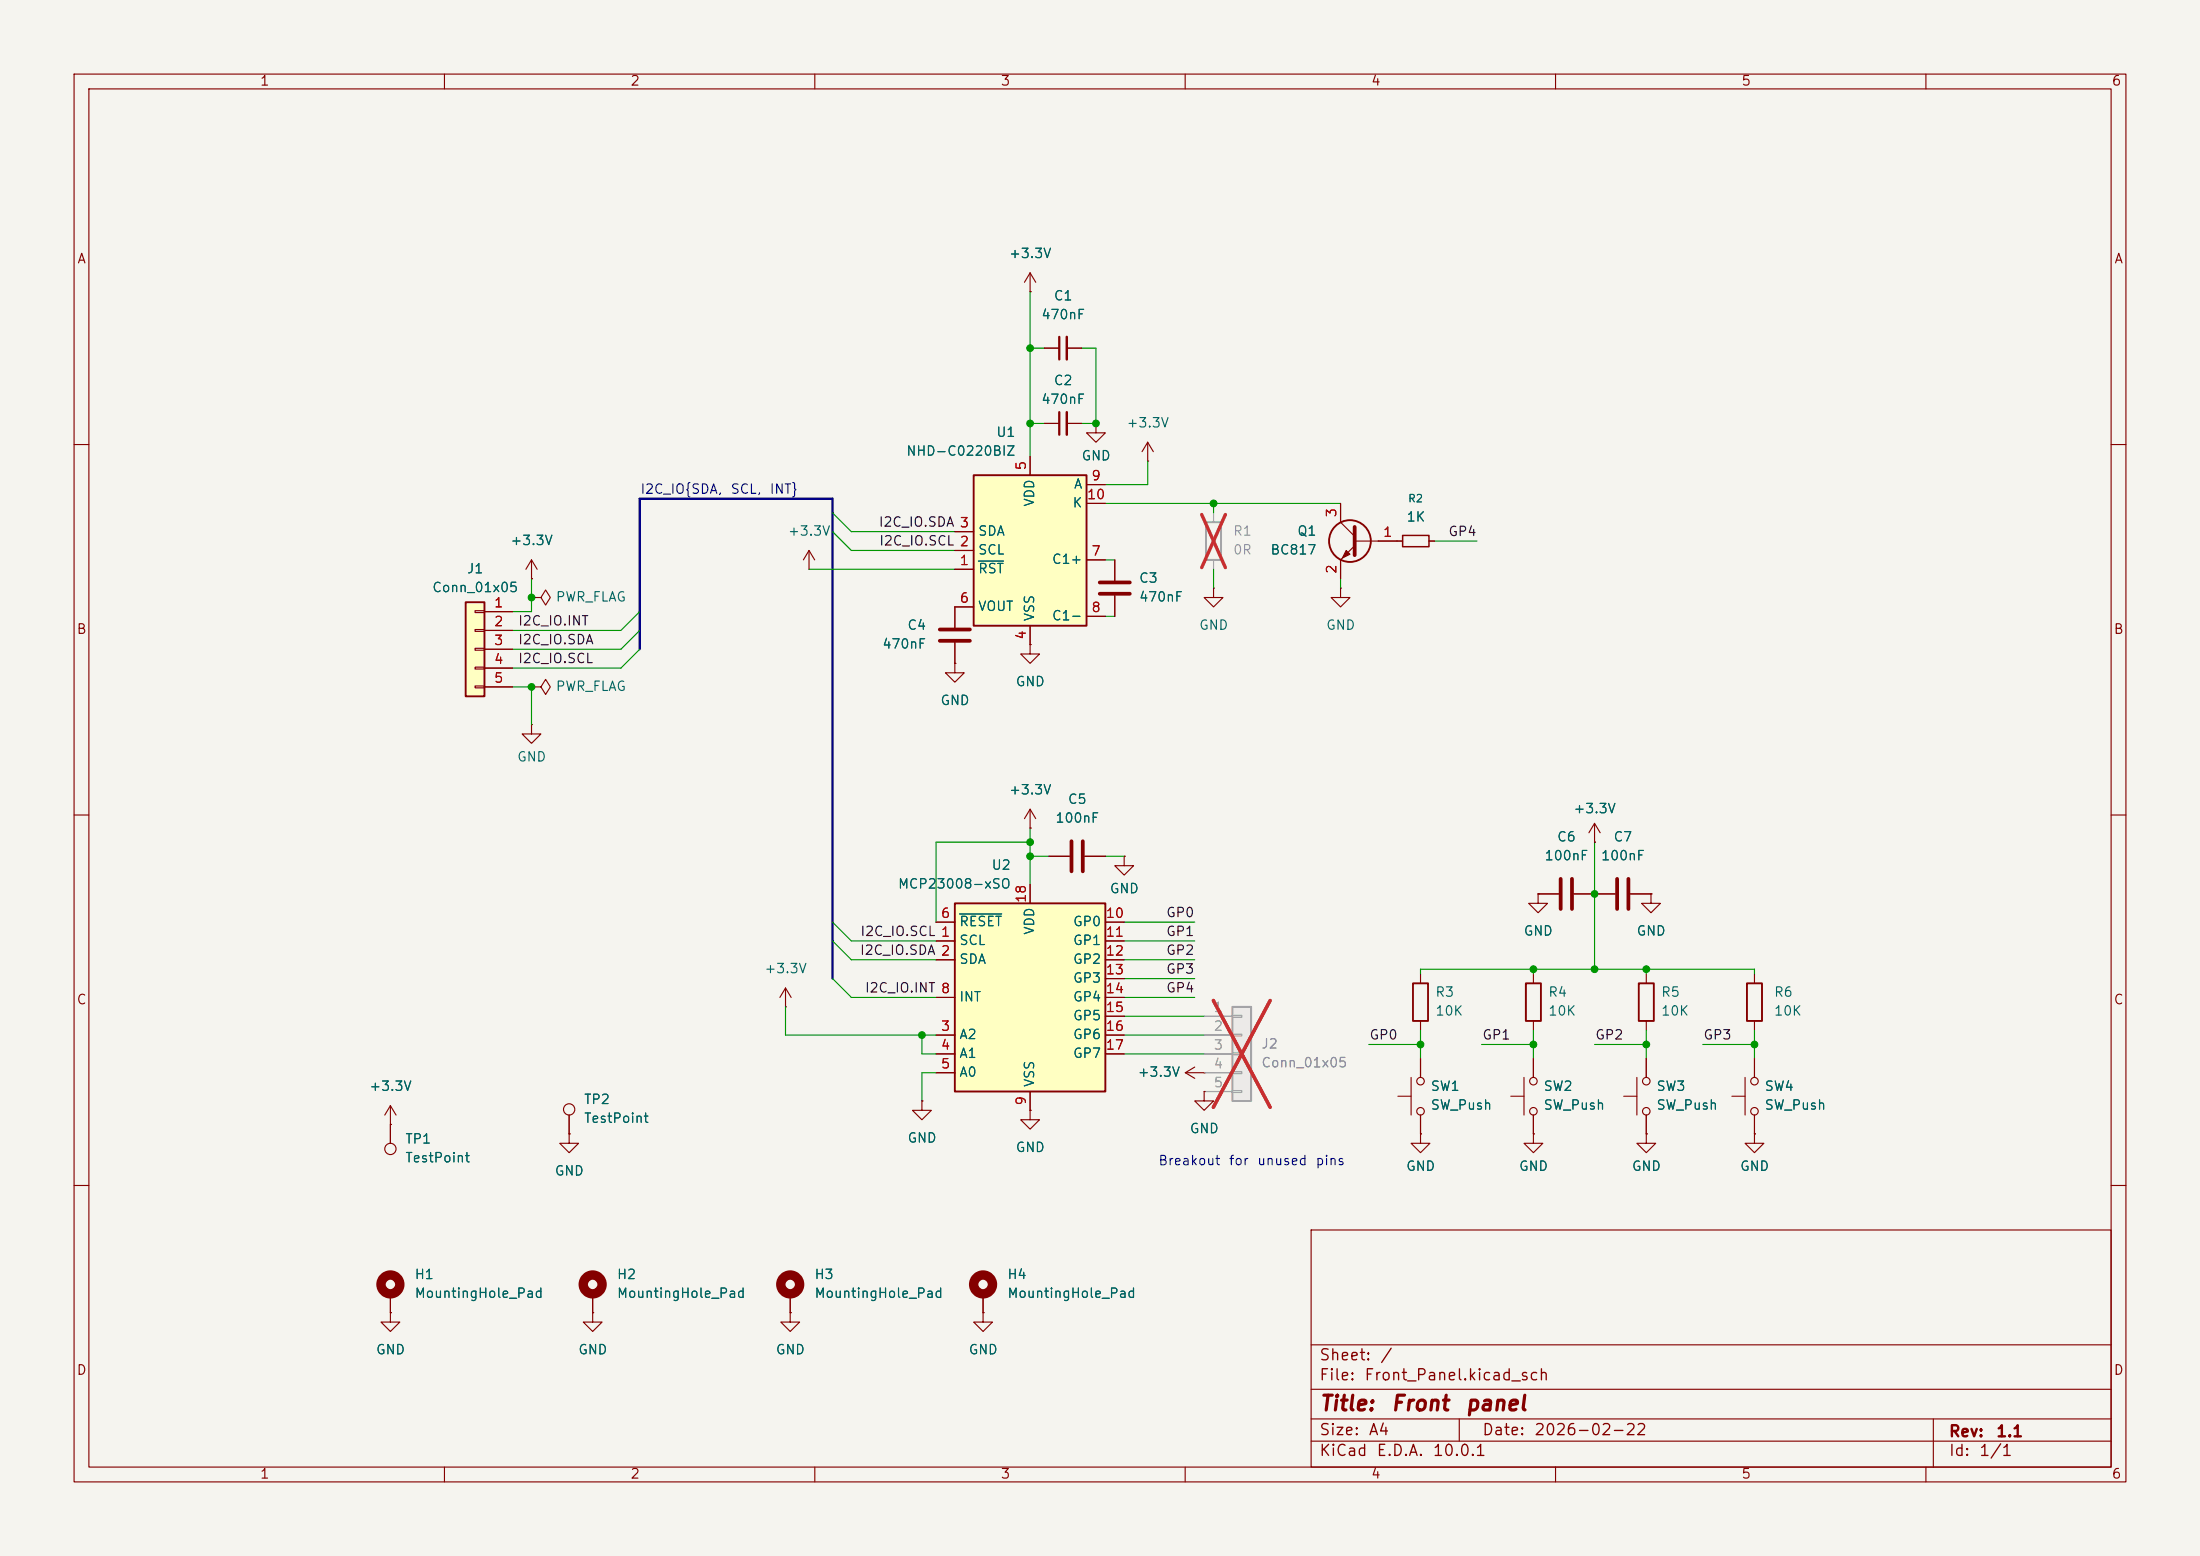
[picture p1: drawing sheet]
<svg xmlns="http://www.w3.org/2000/svg" width="297mm" height="210mm" viewBox="0 0 297 210" stroke-linecap="round" stroke-linejoin="round" font-family="sans-serif">
<path d="M0 0h297v210h-297z" fill="#f5f4ef" stroke="#f5f4ef" stroke-width=".14"/>
<g fill="none" stroke="#840000" stroke-width=".15">
<path d="M10 10h277v190h-277zM12 12h273v186h-273zM60 10v2M110 10v2M160 10v2M210 10v2M260 10v2M139.1 39.4h.1M139.1 36.8l-.8 1.3M139.1 36.8l.7 1.3M139.1 36.8v2.6M141 47h2"/>
<path d="M141 57.2h2M144 47h2M144 57.2h2M148 57.2v1.2h1.2l-1.2 1.3-1.3-1.3h1.3M148 57.2h.1M154.9 59.7l-.7 1.3M154.9 59.7l.8 1.3M154.9 59.7v2.5M10 60h2M150.5 75.6v2.8M154.9 62.2h.1M163.8 79.4v1.2h1.3l-1.3 1.3-1.2-1.3h1.2"/>
<path d="M163.8 79.4h.1M285 60h2M128.9 81.9v2.8M128.9 86.7v2.8M150.5 80.4v2.8M10 110h2M215.3 113.7h.1M215.3 111.1l-.8 1.3M215.3 111.1l.7 1.3M215.3 111.1v2.6M285 110h2M207.6 120.7v1.2h1.3l-1.3 1.3-1.2-1.3h1.2"/>
<path d="M207.6 120.7h.1M207.6 120.7h2.8M212.5 120.7h5.6M220.1 120.7h2.8M222.9 120.7v1.2h1.3l-1.3 1.3-1.3-1.3h1.3M222.9 120.7h.1M52.7 151.8h.1M52.7 149.2v5.1M52.7 149.2l-.8 1.3M52.7 149.2l.8 1.3M76.8 153v1.3h1.3l-1.3 1.3-1.2-1.3h1.2M76.8 153h.1"/>
<path d="M124.5 148.6v1.3h1.2l-1.2 1.2-1.3-1.2h1.3M124.5 148.6h.1M188.7 148h1.8M190.5 145.4v5.1M191.8 153v1.3h1.2l-1.2 1.3-1.3-1.3h1.3M191.8 153h.1M191.8 142.9v2.5M191.8 150.5v2.5M204 148h1.7M205.7 145.4v5.1M207 153v1.3h1.3l-1.3 1.3-1.3-1.3h1.3M207 153h.1"/>
<path d="M207 142.9v2.5M207 150.5v2.5M219.2 148h1.8M221 145.4v5.1M222.2 153v1.3h1.3l-1.3 1.3-1.2-1.3h1.2M222.2 153h.1M222.2 142.9v2.5M222.2 150.5v2.5M10 160h2M52.7 177.2v1.2h1.3l-1.3 1.3-1.3-1.3h1.3M52.7 177.2h.1M52.7 174.6v2.6"/>
<path d="M80 177.2v1.2h1.3l-1.3 1.3-1.3-1.3h1.3M80 177.2h.1M80 174.6v2.6M106.7 177.2v1.2h1.2l-1.2 1.3-1.3-1.3h1.3M106.7 177.2h.1M177 166h108v32h-108zM285 160h2M60 198v2M110 198v2M160 198v2M177 194.5h108M177 191.5h108"/>
<path d="M177 187.5h108M177 181.5h108M197 191.5v3M210 198v2M260 198v2M261 191.5v6.5"/>
<circle cx="52.7" cy="155.1" r=".76"/>
<circle cx="191.8" cy="145.9" r=".51"/>
<circle cx="191.8" cy="150" r=".51"/>
<circle cx="207" cy="150" r=".51"/>
<circle cx="207" cy="145.9" r=".51"/>
<circle cx="222.3" cy="145.9" r=".51"/>
<circle cx="222.3" cy="150" r=".51"/>
</g>
<g fill="none" stroke="#840000" stroke-width="1.3">
<circle cx="52.7" cy="173.4" r="1.27"/>
<circle cx="80" cy="173.4" r="1.27"/>
</g>
<path d="M143 45.5v3M143 55.6v3.1" fill="none" stroke="#840000" stroke-width=".3"/>
<path d="M144 45.5v3M144 55.6v3.1" fill="none" stroke="#840000" stroke-width=".33"/>
<path d="M148.5 78.6h4M126.9 85h4M126.9 86.5h4M148.5 80.1h4M210.7 118.6v4.1M212.2 118.6v4.1M218.3 118.6v4.1M219.8 118.6v4.1" fill="none" stroke="#840000" stroke-width=".51"/>
<path d="M162.8 70.5h2v5.1h-2z" fill="none" stroke="#9c9b98" stroke-width=".25"/>
<path d="M163.8 69.2v1.3M163.8 75.6v1.2" fill="none" stroke="#9c9b98" stroke-width=".15"/>
<path d="M162.2 69.4l3.2 7.2M165.4 69.4l-3.2 7.2" fill="none" stroke="#e12e31" stroke-width=".46"/>
<path d="M131.4 64.1h15.3v20.4h-15.3z" fill="#ffffc2"/>
<path d="M131.4 64.1h15.3v20.4h-15.3z" fill="none" stroke="#840000" stroke-width=".25"/>
<path d="M128.9 76.8h2.5M128.9 74.3h2.5M128.9 71.8h2.5M139.1 61.6v2.5M146.7 75.6h2.5M146.7 65.4h2.5M146.7 67.9h2.5M128.9 81.9h2.5M139.1 84.5v2.5M146.7 83.2h2.5" fill="none" stroke="#840000" stroke-width=".15"/>
<path d="M132.1 75.7h3.4" fill="none" stroke="#006464" stroke-width=".15"/>
<path d="M128.9 121.9h20.3v25.4h-20.3z" fill="#ffffc2"/>
<path d="M128.9 121.9h20.3v25.4h-20.3z" fill="none" stroke="#840000" stroke-width=".25"/>
<g fill="none" stroke="#840000" stroke-width=".15">
<path d="M109.2 76.8h.1M109.2 74.3l-.7 1.3M109.2 74.3l.8 1.3M109.2 74.3v2.5M71.8 80.6h1.2l.7-1 .6 1-.6 1.1-.7-1.1M71.8 80.6h.1M139.1 87v1.3h1.2l-1.2 1.2-1.3-1.2h1.3M139.1 87h.1M139.1 119.4v2.5M126.4 127h2.5M126.4 129.5h2.5M126.4 139.7h2.5"/>
<path d="M126.4 124.5h2.5M126.4 134.6h2.5M149.2 127h2.6M149.2 129.5h2.6M149.2 139.7h2.6M149.2 124.5h2.6M149.2 134.6h2.6M149.2 132.1h2.6M149.2 137.2h2.6M126.4 142.2h2.5M126.4 144.8h2.5M139.1 147.3v2.6"/>
<path d="M149.2 142.2h2.6"/>
</g>
<path d="M129.5 123.4h5.7" fill="none" stroke="#006464" stroke-width=".15"/>
<path d="M62.9 81.3h2.5v12.7h-2.5z" fill="#ffffc2"/>
<path d="M62.9 81.3h2.5v12.7h-2.5zM190.8 132.7h2v5.1h-2zM206 132.7h2v5.1h-2z" fill="none" stroke="#840000" stroke-width=".25"/>
<g fill="none" stroke="#840000" stroke-width=".15">
<path d="M71.8 78.1h.1M71.8 75.6l-.8 1.2M71.8 75.6l.7 1.2M71.8 75.6v2.5M64.1 82.4h1.3v.3h-1.3zM64.1 85h1.3v.2h-1.3zM64.1 87.5h1.3v.3h-1.3zM64.1 90h1.3v.3h-1.3zM64.1 92.6h1.3v.2h-1.3zM65.4 82.6h3.8M65.4 85.1h3.8M65.4 87.6h3.8"/>
<path d="M65.4 90.2h3.8M65.4 92.7h3.8M71.8 97.8v1.3h1.2l-1.2 1.2-1.3-1.2h1.3M71.8 97.8h.1M71.8 92.7h1.2l.7-1 .6 1-.6 1-.7-1M71.8 92.7h.1M128.9 89.5v1.3h1.3l-1.3 1.3-1.3-1.3h1.3M128.9 89.5h.1M139.1 111.8h.1M139.1 109.2l-.8 1.3M139.1 109.2l.7 1.3M139.1 109.2v2.6"/>
<path d="M141.6 115.6h2.8M146.4 115.6h2.8M151.8 115.6v1.2h1.2l-1.2 1.3-1.3-1.3h1.3M151.8 115.6h.1M191.8 131.4v1.3M191.8 137.8v1.3M207 131.4v1.3M207 137.8v1.3M139.1 149.9v1.2h1.2l-1.2 1.3-1.3-1.3h1.3M139.1 149.9h.1M162.6 147.3v1.3h1.2l-1.2 1.3-1.3-1.3h1.3M162.6 147.3h.1"/>
<path d="M233.8 148h1.8M235.6 145.4v5.1M236.9 153v1.3h1.2l-1.2 1.3-1.3-1.3h1.3M236.9 153h.1M236.9 142.9v2.5M236.9 150.5v2.5"/>
<circle cx="236.9" cy="145.9" r=".51"/>
<circle cx="236.9" cy="150" r=".51"/>
</g>
<path d="M144.7 113.5v4.1M146.2 113.5v4.1" fill="none" stroke="#840000" stroke-width=".51"/>
<path d="M166.4 135.9h2.5v12.7h-2.5z" fill="#ebeae8"/>
<path d="M166.4 135.9h2.5v12.7h-2.5z" fill="none" stroke="#9c9b98" stroke-width=".25"/>
<path d="M162.6 137.2h3.8M162.6 139.7h3.8M166.4 137h1.2v.3h-1.2zM166.4 139.6h1.2v.2h-1.2zM162.6 142.2h3.8M162.6 144.8h3.8M162.6 147.3h3.8M166.4 142.1h1.2v.3h-1.2zM166.4 144.7h1.2v.2h-1.2zM166.4 147.2h1.2v.2h-1.2z" fill="none" stroke="#9c9b98" stroke-width=".15"/>
<path d="M163.8 135l7.7 14.4M171.5 135l-7.7 14.4" fill="none" stroke="#e12e31" stroke-width=".46"/>
<g fill="none" stroke="#840000" stroke-width=".15">
<path d="M139.1 39.4h.1M141 47h2M141 57.2h2M144 47h2M144 57.2h2M148 57.2h.1M71.8 78.1h.1M128.9 76.8h2.5M128.9 74.3h2.5M128.9 71.8h2.5M139.1 61.6v2.5M146.7 75.6h2.5"/>
<path d="M146.7 65.4h2.5M146.7 67.9h2.5M150.5 75.6v2.8M181 79.4v1.2h1.2l-1.2 1.3-1.3-1.3h1.3M181 79.4h.1M181 67.9v2.6l1.9 1.9M182.9 73h6.5M182.9 73.7l-1.9 1.9v2.5M192.9 73h.8M65.4 82.6h3.8M65.4 85.1h3.8M65.4 87.6h3.8"/>
<path d="M65.4 90.2h3.8M65.4 92.7h3.8M128.9 89.5h.1M128.9 86.7v2.8M131.4 81.9h-2.5v2.8M139.1 87h.1M139.1 84.5v2.5M146.7 83.2h2.5M150.5 80.4v2.8M139.1 111.8h.1M139.1 119.4v2.5M141.6 115.6h2.8"/>
<path d="M146.4 115.6h2.8M151.8 115.6h.1M215.3 113.7h.1M106 135.9h.1M106 133.4l-.7 1.2M106 133.4l.8 1.2M106 133.4v2.5M126.4 127h2.5M126.4 129.5h2.5M126.4 139.7h2.5M126.4 124.5h2.5M126.4 134.6h2.5"/>
<path d="M149.2 127h2.6M149.2 129.5h2.6M149.2 139.7h2.6M149.2 124.5h2.6M149.2 134.6h2.6M149.2 132.1h2.6M149.2 137.2h2.6M207.6 120.7h.1M207.6 120.7h2.8M212.5 120.7h5.6M220.1 120.7h2.8M222.2 131.4v1.3"/>
<path d="M222.2 137.8v1.3M222.9 120.7h.1M236.9 131.4v1.3M236.9 137.8v1.3M52.7 151.8h.1M52.7 151.8v2.5M76.8 153h.1M76.8 150.5v2.5M124.5 148.6h.1M126.4 144.8h2.5M126.4 142.2h2.5M139.1 149.9h.1"/>
<path d="M139.1 147.3v2.6M149.2 142.2h2.6M160 144.8l1.3 .7M160 144.8h2.6M161.3 144l-1.3 .8M162.6 144.8h.1M162.6 147.3h.1M191.8 153h.1M191.8 142.9v2.5M191.8 150.5v2.5M207 153h.1M207 142.9v2.5"/>
<path d="M207 150.5v2.5M222.2 153h.1M222.2 142.9v2.5M222.2 150.5v2.5M236.9 153h.1M236.9 142.9v2.5M236.9 150.5v2.5M52.7 177.2h.1M52.7 174.6v2.6M80 177.2h.1M80 174.6v2.6M106.7 177.2h.1"/>
<path d="M106.7 174.6v2.6M132.7 177.2v1.2h1.3l-1.3 1.3-1.3-1.3h1.3M132.7 177.2h.1M132.7 174.6v2.6"/>
<circle cx="76.8" cy="149.7" r=".76"/>
</g>
<g fill="none" stroke="#840000" stroke-width=".25">
<path d="M221.2 132.7h2.1v5.1h-2.1zM235.8 132.7h2.1v5.1h-2.1z"/>
<circle cx="182.2" cy="73" r="2.82"/>
</g>
<g fill="none" stroke="#840000" stroke-width="1.3">
<circle cx="106.7" cy="173.4" r="1.27"/>
<circle cx="132.7" cy="173.4" r="1.27"/>
</g>
<path d="M182.9 71.1v3.8" fill="none" stroke="#840000" stroke-width=".51"/>
<path d="M181.7 74.3l.5 .5-1 .5z" fill="#840000" stroke="#840000" stroke-width=".15"/>
<path d="M189.4 72.3h3.5v1.5h-3.5z" fill="none" stroke="#840000" stroke-width=".2"/>
<path d="M86.4 87.6v-20.3h26v64.8" fill="none" stroke="#000084" stroke-width=".3"/>
<g fill="none" stroke="#009600" stroke-width=".15">
<path d="M139.1 39.4v22.2M139.1 47h1.9M139.1 57.2h1.9M146 47h2v10.2h-2M71.8 78.1v4.5h-2.6M109.2 76.8h19.7M112.4 69.2l2.5 2.6h14M112.4 71.8l2.5 2.5h14M149.2 67.9h31.8M149.2 75.6h1.3M154.9 62.2v3.2h-5.7M163.8 67.9v1.3"/>
<path d="M163.8 76.8v2.6M181 78.1v1.3M193.7 73h5.7M69.2 92.7h2.6v5.1M86.4 87.6l-2.6 2.6h-14.6M86.4 82.6l-2.6 2.5h-14.6M86.4 85.1l-2.6 2.5h-14.6M149.2 83.2h1.3M139.1 111.8v7.6M139.1 115.6h2.5M139.1 113.7h-12.7v10.8M149.2 115.6h2.6"/>
<path d="M215.3 113.7v17.1M106 135.9v3.8h20.4M112.4 124.5l2.5 2.5h11.5M112.4 127l2.5 2.5h11.5M112.4 132.1l2.5 2.5h11.5M124.5 139.7v2.5h1.9M151.8 139.7h10.8M151.8 127h9.5M151.8 129.5h9.5M151.8 137.2h10.8M151.8 132.1h9.5M151.8 134.6h9.5"/>
<path d="M151.8 124.5h9.5M191.8 131.4v-.6h45.1v.6M191.8 139.1v3.8M207 130.8v.6M207 139.1v3.8M222.2 130.8v.6M222.2 139.1v3.8M236.9 139.1v3.8M126.4 144.8h-1.9v3.8M151.8 142.2h10.8M184.8 141h7M200 141h7"/>
<path d="M215.3 141h6.9M229.9 141h7"/>
</g>
<path d="M132.1 75.7h3.4M129.5 123.4h5.7" fill="none" stroke="#006464" stroke-width=".15"/>
<g fill="#009600" stroke="#009600" stroke-width=".14">
<circle cx="139.1" cy="47" r=".46"/>
<circle cx="163.8" cy="67.9" r=".46"/>
<circle cx="139.1" cy="57.2" r=".46"/>
<circle cx="148" cy="57.2" r=".46"/>
<circle cx="222.2" cy="130.8" r=".46"/>
<circle cx="215.3" cy="130.8" r=".46"/>
<circle cx="207" cy="130.8" r=".46"/>
<circle cx="207" cy="141" r=".46"/>
<circle cx="236.9" cy="141" r=".46"/>
<circle cx="222.2" cy="141" r=".46"/>
<circle cx="215.3" cy="120.7" r=".46"/>
<circle cx="124.5" cy="139.7" r=".46"/>
<circle cx="139.1" cy="113.7" r=".46"/>
<circle cx="139.1" cy="115.6" r=".46"/>
<circle cx="191.8" cy="141" r=".46"/>
<circle cx="71.8" cy="80.6" r=".46"/>
<circle cx="71.8" cy="92.7" r=".46"/>
</g>
<g font-size="2" fill="#840000">
<text x="178" y="190.9">Title:</text>
<text x="187.7" y="190.9">Front</text>
<text x="197.7" y="190.9">panel</text>
</g>
<g font-size="1.5" fill="#840000">
<text x="178" y="184">Sheet:</text>
<text x="186.2" y="184">/</text>
<text x="178" y="186.7">File:</text>
<text x="184.1" y="186.7">Front_Panel.kicad_sch</text>
<text x="178" y="196.9">KiCad</text>
<text x="178" y="194.1">Size:</text>
<text x="184.7" y="194.1">A4</text>
<text x="185.7" y="196.9">E.D.A.</text>
<text x="193.3" y="196.9">10.0.1</text>
<text x="200" y="194.1">Date:</text>
<text x="207" y="194.1">2026-02-22</text>
<text x="263" y="194.3">Rev:</text>
<text x="263" y="196.9">Id:</text>
<text x="267.1" y="196.9">1/1</text>
<text x="269.4" y="194.3">1.1</text>
</g>
<g font-size="1.3" fill="#840000">
<text x="35" y="11.9">1</text>
<text x="85" y="11.9">2</text>
<text x="135" y="11.9">3</text>
<text x="185" y="11.9">4</text>
<text x="235" y="11.9">5</text>
<text x="285" y="11.9">6</text>
<text x="10.3" y="35.9">A</text>
<text x="285.3" y="35.9">A</text>
<text x="10.3" y="85.9">B</text>
<text x="285.3" y="85.9">B</text>
<text x="10.3" y="135.9">C</text>
<text x="285.3" y="135.9">C</text>
<text x="10.3" y="185.9">D</text>
<text x="285.3" y="185.9">D</text>
<text x="35" y="199.9">1</text>
<text x="85" y="199.9">2</text>
<text x="135" y="199.9">3</text>
<text x="185" y="199.9">4</text>
<text x="235" y="199.9">5</text>
<text x="285" y="199.9">6</text>
</g>
<g font-size="1.3" fill="#006464">
<text x="136.1" y="35.2">+3.3V</text>
<text x="142.2" y="40.9">C1</text>
<text x="140.5" y="43.4">470nF</text>
<text x="142.2" y="52.3">C2</text>
<text x="134.4" y="59.3">U1</text>
<text x="140.5" y="54.8">470nF</text>
<text x="152" y="58">+3.3V</text>
<text x="122.3" y="61.8">NHD-C0220BIZ</text>
<text x="145.9" y="62.5">GND</text>
<text x="139.9" y="68.5" transform="rotate(-90 139.9 68.5)">VDD</text>
<text x="144.7" y="68.8">K</text>
<text x="144.9" y="66.3">A</text>
<text x="189.8" y="70.7">1K</text>
<text x="62.9" y="77.7">J1</text>
<text x="68.8" y="73.9">+3.3V</text>
<text x="106.3" y="72.6">+3.3V</text>
<text x="132" y="77.7">RST</text>
<text x="132" y="75.2">SCL</text>
<text x="132" y="72.6">SDA</text>
<text x="141.9" y="76.4">C1+</text>
<text x="171.4" y="75.2">BC817</text>
<text x="175" y="72.6">Q1</text>
<text x="58.3" y="80.2">Conn_01x05</text>
<text x="74.9" y="81.5">PWR_FLAG</text>
<text x="132" y="82.8">VOUT</text>
<text x="139.9" y="83.9" transform="rotate(-90 139.9 83.9)">VSS</text>
<text x="153.7" y="79">C3</text>
<text x="153.7" y="81.5">470nF</text>
<text x="119" y="87.9">470nF</text>
<text x="122.4" y="85.3">C4</text>
<text x="141.9" y="84">C1-</text>
<text x="161.8" y="85.3">GND</text>
<text x="178.9" y="85.3">GND</text>
<text x="74.9" y="93.6">PWR_FLAG</text>
<text x="126.9" y="95.5">GND</text>
<text x="137" y="92.9">GND</text>
<text x="69.7" y="103.1">GND</text>
<text x="136.1" y="107.5">+3.3V</text>
<text x="142.4" y="111.4">100nF</text>
<text x="144.1" y="108.8">C5</text>
<text x="210.1" y="113.9">C6</text>
<text x="212.3" y="110.1">+3.3V</text>
<text x="217.7" y="113.9">C7</text>
<text x="133.8" y="117.7">U2</text>
<text x="208.4" y="116.4">100nF</text>
<text x="216" y="116.4">100nF</text>
<text x="121.1" y="120.2">MCP23008-xSO</text>
<text x="129.4" y="125.3">RESET</text>
<text x="144.8" y="125.3">GP0</text>
<text x="149.7" y="120.9">GND</text>
<text x="103.1" y="131.7">+3.3V</text>
<text x="129.4" y="127.9">SCL</text>
<text x="129.4" y="130.4">SDA</text>
<text x="139.9" y="126.3" transform="rotate(-90 139.9 126.3)">VDD</text>
<text x="144.8" y="127.9">GP1</text>
<text x="144.8" y="130.4">GP2</text>
<text x="205.6" y="126.6">GND</text>
<text x="220.8" y="126.6">GND</text>
<text x="129.4" y="135.5">INT</text>
<text x="144.8" y="132.9">GP3</text>
<text x="144.8" y="135.5">GP4</text>
<text x="193.7" y="134.8">R3</text>
<text x="193.7" y="137.4">10K</text>
<text x="208.9" y="134.8">R4</text>
<text x="208.9" y="137.4">10K</text>
<text x="224.2" y="134.8">R5</text>
<text x="224.2" y="137.4">10K</text>
<text x="239.4" y="134.8">R6</text>
<text x="239.4" y="137.4">10K</text>
<text x="129.4" y="140.6">A2</text>
<text x="129.4" y="143.1">A1</text>
<text x="144.8" y="138">GP5</text>
<text x="144.8" y="140.6">GP6</text>
<text x="144.8" y="143.1">GP7</text>
<text x="49.8" y="147.5">+3.3V</text>
<text x="78.7" y="149.3">TP2</text>
<text x="129.4" y="145.6">A0</text>
<text x="139.9" y="146.8" transform="rotate(-90 139.9 146.8)">VSS</text>
<text x="153.5" y="145.6">+3.3V</text>
<text x="193" y="147.5">SW1</text>
<text x="208.3" y="147.5">SW2</text>
<text x="223.5" y="147.5">SW3</text>
<text x="238.1" y="147.5">SW4</text>
<text x="54.6" y="154.7">TP1</text>
<text x="78.7" y="151.9">TestPoint</text>
<text x="122.4" y="154.5">GND</text>
<text x="137" y="155.8">GND</text>
<text x="160.5" y="153.3">GND</text>
<text x="193" y="150.1">SW_Push</text>
<text x="208.3" y="150.1">SW_Push</text>
<text x="223.5" y="150.1">SW_Push</text>
<text x="238.1" y="150.1">SW_Push</text>
<text x="54.6" y="157.2">TestPoint</text>
<text x="74.8" y="159">GND</text>
<text x="189.7" y="158.3">GND</text>
<text x="205" y="158.3">GND</text>
<text x="220.2" y="158.3">GND</text>
<text x="234.8" y="158.3">GND</text>
<text x="55.9" y="172.9">H1</text>
<text x="83.2" y="172.9">H2</text>
<text x="109.9" y="172.9">H3</text>
<text x="135.9" y="172.9">H4</text>
<text x="55.9" y="175.5">MountingHole_Pad</text>
<text x="83.2" y="175.5">MountingHole_Pad</text>
<text x="109.9" y="175.5">MountingHole_Pad</text>
<text x="135.9" y="175.5">MountingHole_Pad</text>
<text x="50.7" y="183.1">GND</text>
<text x="78" y="183.1">GND</text>
<text x="104.6" y="183.1">GND</text>
<text x="130.7" y="183.1">GND</text>
</g>
<g font-size="1.3" fill="#a90000">
<text x="138.8" y="63.6" transform="rotate(-90 138.8 63.6)">5</text>
<text x="147.2" y="65.2">9</text>
<text x="129.5" y="71.5">3</text>
<text x="146.6" y="67.7">10</text>
<text x="180.7" y="69.9" transform="rotate(-90 180.7 69.9)">3</text>
<text x="129.5" y="76.6">1</text>
<text x="129.5" y="74">2</text>
<text x="147.2" y="75.3">7</text>
<text x="180.7" y="77.5" transform="rotate(-90 180.7 77.5)">2</text>
<text x="186.6" y="72.8">1</text>
<text x="66.6" y="82.3">1</text>
<text x="129.5" y="81.7">6</text>
<text x="147.2" y="82.9">8</text>
<text x="66.6" y="84.8">2</text>
<text x="66.6" y="87.4">3</text>
<text x="66.6" y="89.9">4</text>
<text x="138.8" y="86.4" transform="rotate(-90 138.8 86.4)">4</text>
<text x="66.6" y="92.5">5</text>
<text x="126.9" y="124.2">6</text>
<text x="138.8" y="122" transform="rotate(-90 138.8 122)">18</text>
<text x="149.2" y="124.2">10</text>
<text x="126.9" y="126.7">1</text>
<text x="126.9" y="129.3">2</text>
<text x="149.2" y="126.7">11</text>
<text x="149.2" y="129.3">12</text>
<text x="149.2" y="131.8">13</text>
<text x="126.9" y="134.4">8</text>
<text x="149.2" y="134.4">14</text>
<text x="149.2" y="136.9">15</text>
<text x="126.9" y="139.4">3</text>
<text x="126.9" y="142">4</text>
<text x="149.2" y="139.4">16</text>
<text x="149.2" y="142">17</text>
<text x="126.9" y="144.5">5</text>
<text x="138.8" y="149.3" transform="rotate(-90 138.8 149.3)">9</text>
</g>
<g font-size="1.3" fill="#000084">
<text x="86.4" y="67">I2C_IO{SDA,</text>
<text x="98.5" y="67">SCL,</text>
<text x="103.8" y="67">INT}</text>
</g>
<g font-size="1.3" fill="#0f0f0f">
<text x="118.5" y="71.4">I2C_IO.SDA 3</text>
<text x="118.6" y="73.9">I2C_IO.SCL 2</text>
<text x="195.4" y="72.7">GP4</text>
<text x="69.8" y="84.7">I2C_IO.INT</text>
<text x="69.8" y="87.3">I2C_IO.SDA</text>
<text x="69.8" y="89.8">I2C_IO.SCL</text>
<text x="157.3" y="124.1">GP0</text>
<text x="116" y="129.2">I2C_IO.SDA 2</text>
<text x="116.1" y="126.7">I2C_IO.SCL 1</text>
<text x="157.3" y="131.7">GP3</text>
<text x="157.3" y="129.2">GP2</text>
<text x="157.3" y="126.7">GP1</text>
<text x="116.7" y="134.3">I2C_IO.INT 8</text>
<text x="157.3" y="134.3">GP4</text>
<text x="184.8" y="140.6">GP0</text>
<text x="200" y="140.6">GP1</text>
<text x="215.3" y="140.6">GP2</text>
<text x="229.9" y="140.6">GP3</text>
</g>
<g font-size="1.3" fill="#939391">
<text x="166.4" y="72.6">R1</text>
<text x="166.4" y="75.2">0R</text>
<text x="170.2" y="141.8">J2</text>
<text x="170.2" y="144.4">Conn_01x05</text>
</g>
<g font-size="1.3" fill="#a5a4a2">
<text x="163.8" y="136.9">1</text>
<text x="163.8" y="139.4">2</text>
<text x="163.8" y="142">3</text>
<text x="163.8" y="144.5">4</text>
<text x="163.8" y="147.1">5</text>
</g>
<g font-size="1.3" fill="#0000c2">
<text x="156.3" y="157.6">Breakout</text>
<text x="165.8" y="157.6">for</text>
<text x="169.6" y="157.6">unused</text>
<text x="177.5" y="157.6">pins</text>
</g>
<text font-size="1" fill="#006464" x="190" y="68">R2</text>
</svg>
